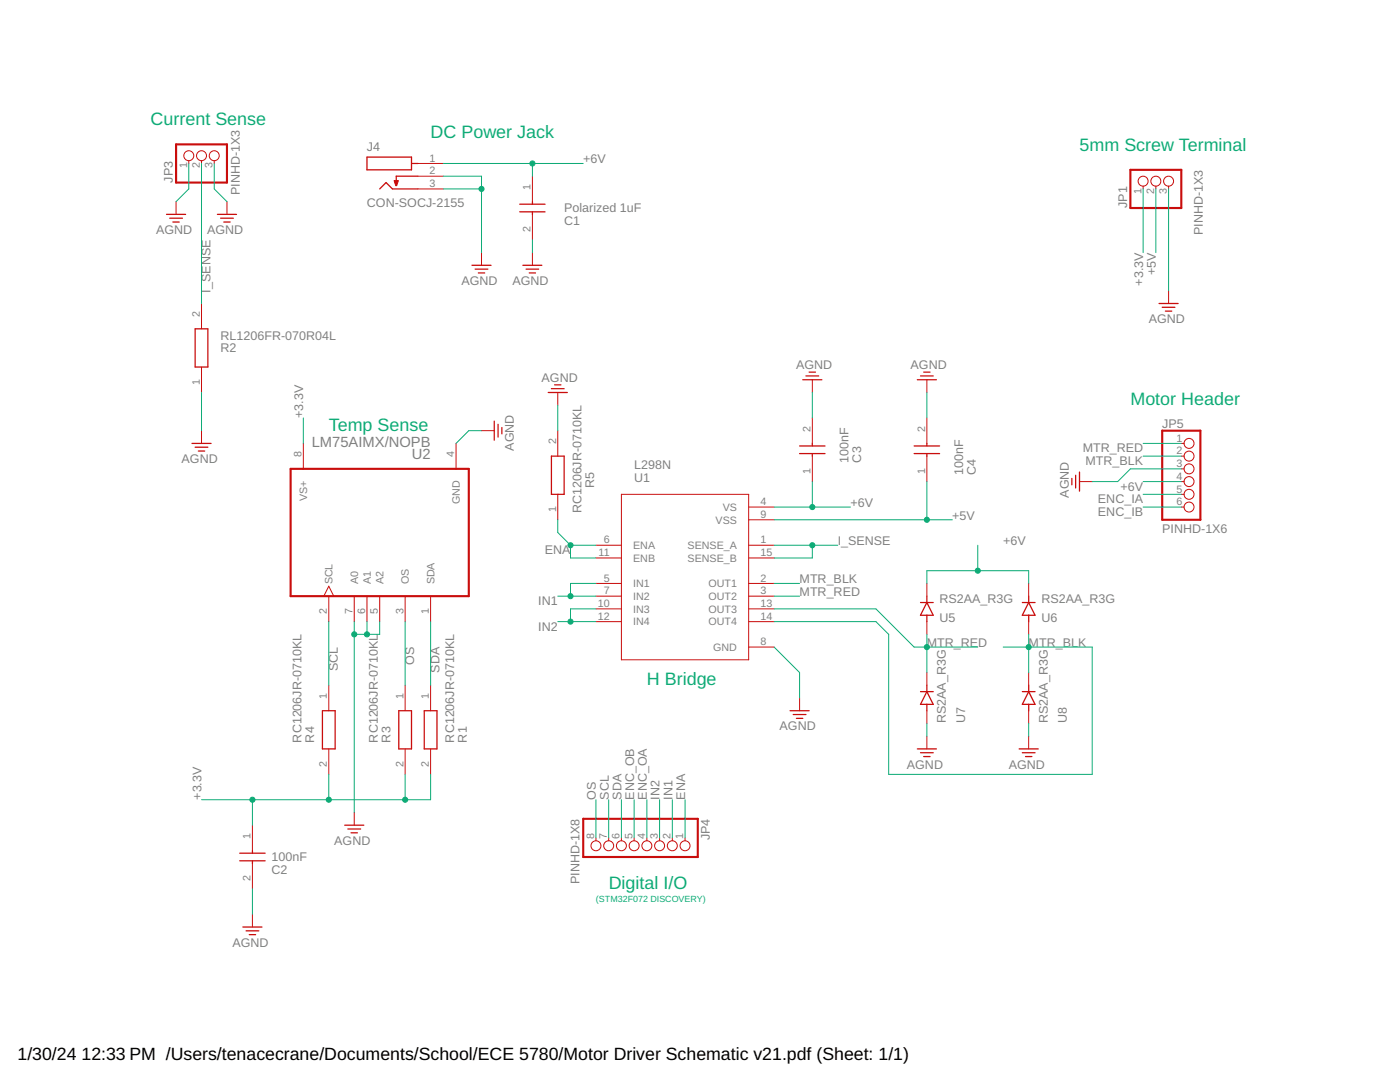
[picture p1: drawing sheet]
<svg xmlns="http://www.w3.org/2000/svg" width="279mm" height="216mm" viewBox="0 0 279 216" stroke-linecap="round" stroke-linejoin="round" font-family="sans-serif">
<g fill="none" stroke="#c90d0c" stroke-width=".25">
<path d="M73.2 31.3h8.9v2.6h-8.9zM75.8 37.7l1.2-1.3 1.3 1.3h5.1M82.1 32.6h1.3M83.4 35.2h-4.3v1.7M33.2 42.8h3.8M33.9 43.5h2.5M34.5 44.3h1.3M43.4 42.8h3.8M44 43.5h2.6M44.7 44.3h1.2M94.2 52.9h3.8M94.8 53.7h2.6"/>
<path d="M95.5 54.5h1.2M103.7 40.7h5.1M103.7 42.3h5.1M104.4 52.9h3.7M105 53.7h2.5M105.6 54.5h1.3M106.3 40.2v.5M106.3 42.3v.5M38.9 65.6h2.6v7.6h-2.6zM109.4 78.3h3.8M110 77.6h2.6M110.7 76.8h1.3"/>
<path d="M160.2 75.8h3.8M160.8 75h2.6M161.5 74.3h1.3M183.1 75.8h3.8M183.7 75h2.5M184.3 74.3h1.3M231.3 60.6h3.8M231.9 61.3h2.6M232.6 62.1h1.2M38.3 88.5h3.8M38.9 89.2h2.6M39.6 90h1.3"/>
<path d="M98.6 84v3.8M99.4 84.7v2.5M100.2 85.3v1.3M110 91h2.6v7.6h-2.6zM159.6 90.5h5.1M159.6 89h5.1M162.1 88.5v.5M162.1 90.5v.5M182.4 90.5h5.1M182.4 89h5.1M185 88.5v.5M185 90.5v.5"/>
<path d="M213.9 95.5v1.2M214.7 94.8v2.6M215.4 94.2v3.8M185 119v1.2M205.3 119v1.2M183.7 120.2h2.5M183.7 138h2.5M185 122.8v1.2M185 136.7v1.3M185 120.2l1.2 2.6h-2.5zM185 138l1.2 2.5h-2.5zM204 120.2h2.6"/>
<path d="M204 138h2.6M205.3 120.2l1.3 2.6h-2.6zM205.3 122.8v1.2M205.3 136.7v1.3M205.3 138l1.3 2.5h-2.6zM64.3 141.8h2.6v7.6h-2.6zM79.6 141.8h2.5v7.6h-2.5zM84.7 141.8h2.5v7.6h-2.5zM157.7 141.8h3.8M158.3 142.6h2.5M158.9 143.3h1.3M183.1 149.4h3.8"/>
<path d="M183.7 150.2h2.5M184.3 151h1.3M185 140.5v1.3M203.4 149.4h3.8M204 150.2h2.6M204.7 151h1.2M205.3 140.5v1.3M47.8 170.2h5.1M47.8 171.8h5.1M50.4 169.7v.5M50.4 171.8v.5M68.8 164.7h3.8"/>
<path d="M69.4 165.4h2.6M70.1 166.2h1.2M48.5 185h3.8M49.1 185.7h2.5M49.7 186.5h1.3"/>
</g>
<g fill="none" stroke="#c90d0c" stroke-width=".2">
<path d="M37.7 32v.6M40.2 32v.6M42.8 32v.6M83.4 35.2h5.1M83.4 37.7h5.1M83.4 32.6h5.1M106.3 35.2v5M228.1 37.1v.6M230.7 37.1v.6M233.2 37.1v.6M35.1 40.2v2.6M45.3 40.2v2.6"/>
<path d="M96.1 50.4v2.5M106.3 42.8v5.1M106.3 50.4v2.5M233.2 58v2.6M40.2 60.6v5M40.2 73.2v5.1M111.3 78.3v2.6M162.1 75.8v2.5M185 75.8v2.5M40.2 85.9v2.6M60.5 88.5v5.1M91 88.5v5.1"/>
<path d="M96.1 85.9h2.5M111.3 85.9v5.1M111.3 98.6v5.1M124 98.6h25.4v33.1h-25.4zM162.1 83.4v5.1M162.1 91v5.1M185 83.4v5.1M185 91v5.1M215.4 96.1h2.6M235.8 98.6h.5M235.8 88.5h.5M235.8 91h.5"/>
<path d="M235.8 93.6h.5M235.8 96.1h.5M64.6 119l1-2 1 2M65.6 119v5M70.7 119v5M73.2 119v5M75.8 119v5M80.9 119v5M85.9 119v5M118.9 108.8h5.1M118.9 116.4h5.1M118.9 111.3h5.1"/>
<path d="M118.9 119h5.1M149.4 108.8h5.1M149.4 116.4h5.1M149.4 101.2h5.1M149.4 103.7h5.1M149.4 111.3h5.1M149.4 119h5.1M185 116.4v2.6M205.3 116.4v2.6M235.8 101.2h.5M65.6 136.7v5.1M80.9 136.7v5.1"/>
<path d="M85.9 136.7v5.1M118.9 121.5h5.1M118.9 124h5.1M149.4 129.1h5.1M149.4 121.5h5.1M149.4 124h5.1M159.6 139.3v2.5M185 124v2.6M185 134.2v2.5M205.3 124v2.6M205.3 134.2v2.5M65.6 149.4v5.1"/>
<path d="M80.9 149.4v5.1M85.9 149.4v5.1M185 141.8v2.6M185 146.9v2.5M205.3 141.8v2.6M205.3 146.9v2.5M50.4 164.7v5M50.4 172.3v5.1M70.7 162.1v2.6M118.9 167.2v.6M121.5 167.2v.6M124 167.2v.6"/>
<path d="M126.6 167.2v.6M129.1 167.2v.6M131.6 167.2v.6M134.2 167.2v.6M136.7 167.2v.6M50.4 182.4v2.6"/>
<circle cx="37.7" cy="31.1" r=".99"/>
<circle cx="40.2" cy="31.1" r=".99"/>
<circle cx="42.8" cy="31.1" r=".99"/>
<circle cx="228.1" cy="36.2" r=".99"/>
<circle cx="230.7" cy="36.2" r=".99"/>
<circle cx="233.2" cy="36.2" r=".99"/>
<circle cx="237.3" cy="98.6" r=".99"/>
<circle cx="237.3" cy="93.6" r=".99"/>
<circle cx="237.3" cy="96.1" r=".99"/>
<circle cx="237.3" cy="91" r=".99"/>
<circle cx="237.3" cy="88.5" r=".99"/>
<circle cx="237.3" cy="101.2" r=".99"/>
<circle cx="118.9" cy="168.8" r=".99"/>
<circle cx="121.5" cy="168.8" r=".99"/>
<circle cx="124" cy="168.8" r=".99"/>
<circle cx="126.6" cy="168.8" r=".99"/>
<circle cx="129.1" cy="168.8" r=".99"/>
<circle cx="131.6" cy="168.8" r=".99"/>
<circle cx="134.2" cy="168.8" r=".99"/>
<circle cx="136.7" cy="168.8" r=".99"/>
</g>
<path d="M35.1 28.8h10.2v7.6h-10.2zM225.6 33.9h10.2v7.6h-10.2zM58 93.6h35.6v25.4h-35.6zM231.9 85.9h7.7v17.8h-7.7zM116.4 163.4h22.9v7.6h-22.9z" fill="none" stroke="#c90d0c" stroke-width=".42"/>
<path d="M78.6 36h.9l-.3 1.1h-.2z" fill-rule="evenodd" fill="#c90d0c" stroke="#c90d0c" stroke-width=".2"/>
<g fill="none" stroke="#0dab76" stroke-width=".2">
<path d="M37.7 32.6v5.1l-2.6 2.5M40.2 32.6v28M42.8 32.6v5.1l2.5 2.5M88.5 35.2h7.6v15.2M88.5 37.7h7.6M88.5 32.6h27.9M106.3 32.6v2.6M228.1 37.7v12.7M230.7 37.7v12.7M233.2 37.7v20.3M106.3 47.9v2.5M40.2 78.3v7.6"/>
<path d="M162.1 78.3v5.1M185 78.3v5.1M60.5 83.4v5.1M96.1 85.9h-2.5l-2.6 2.6M111.3 80.9v5M162.1 96.1v5.1M185 96.1v7.6M228.1 96.1h7.7M228.1 88.5h7.7M228.1 91h7.7M228.1 98.6h7.7M235.8 93.6h-10.2l-2.5 2.5h-5.1"/>
<path d="M111.3 103.7v2.6l2.6 2.5M111.3 119h7.6M113.9 108.8h5M113.9 108.8v2.5h5M118.9 116.4h-5v2.6M154.5 101.2h15.2M154.5 103.7h35.6M154.5 108.8h12.7M154.5 116.4h5.1M154.5 119h5.1M162.1 108.8v2.5h-7.6M185 116.4v-2.5h20.3v2.5"/>
<path d="M195.1 108.8v5.1M228.1 101.2h7.7M65.6 124v12.7M70.7 124v38.1M73.2 124v2.6M75.8 124v2.6h-5.1M80.9 124v12.7M85.9 124v12.7M111.3 124h7.6M118.9 121.5h-5v2.5M154.5 129.1l5.1 5.1v5.1M154.5 121.5h20.3l7.6 7.6h12.7"/>
<path d="M154.5 124h20.3l2.6 2.6v27.9h40.6v-25.4h-17.8M185 126.6v7.6M205.3 126.6v7.6M50.4 159.6v5.1M65.6 154.5v5.1M80.9 154.5v5.1M85.9 154.5v5.1h-45.7M118.9 159.6v7.6M121.5 159.6v7.6M124 159.6v7.6M126.6 159.6v7.6M129.1 159.6v7.6"/>
<path d="M131.6 159.6v7.6M134.2 159.6v7.6M136.7 159.6v7.6M185 144.4v2.5M205.3 144.4v2.5M50.4 177.4v5"/>
</g>
<g fill="#0dab76" stroke="#0dab76" stroke-width=".2">
<circle cx="96.1" cy="37.7" r=".51"/>
<circle cx="70.7" cy="126.6" r=".51"/>
<circle cx="73.2" cy="126.6" r=".51"/>
<circle cx="106.3" cy="32.6" r=".51"/>
<circle cx="162.1" cy="101.2" r=".51"/>
<circle cx="195.1" cy="113.9" r=".51"/>
<circle cx="185" cy="103.7" r=".51"/>
<circle cx="162.1" cy="108.8" r=".51"/>
<circle cx="113.9" cy="124" r=".51"/>
<circle cx="113.9" cy="119" r=".51"/>
<circle cx="113.9" cy="108.8" r=".51"/>
<circle cx="185" cy="129.1" r=".51"/>
<circle cx="205.3" cy="129.1" r=".51"/>
<circle cx="80.9" cy="159.6" r=".51"/>
<circle cx="65.6" cy="159.6" r=".51"/>
<circle cx="50.4" cy="159.6" r=".51"/>
</g>
<g font-size="3.6" fill="#0dab76">
<text x="30.1" y="25">Current Sense</text>
<text x="85.9" y="27.5">DC Power Jack</text>
<text x="215.4" y="30.1">5mm Screw Terminal</text>
<text x="225.6" y="80.9">Motor Header</text>
<text x="65.6" y="85.9">Temp Sense</text>
<text x="129.1" y="136.7">H Bridge</text>
<text x="121.5" y="177.4">Digital I/O</text>
</g>
<g font-size="3.5">
<text x="3.5" y="211.4">1/30/24</text>
<text x="16.3" y="211.4">12:33 PM /Users/tenacecrane/Documents/School/ECE 5780/Motor Driver Schematic v21.pdf (Sheet: 1/1)</text>
</g>
<g font-size="2.9" fill="#808080">
<text x="62.2" y="89.1">LM75AIMX/NOPB</text>
<text x="82.2" y="91.6">U2</text>
</g>
<g font-size="2.5" fill="#808080">
<text x="73.2" y="30.1">J4</text>
<text x="116.4" y="32.6">+6V</text>
<text x="34.5" y="36.4" transform="rotate(-90 34.5 36.4)">JP3</text>
<text x="47.8" y="39" transform="rotate(-90 47.8 39)">PINHD-1X3</text>
<text x="73.2" y="41.2">CON-SOCJ-2155</text>
<text x="225" y="41.5" transform="rotate(-90 225 41.5)">JP1</text>
<text x="31.2" y="46.7">AGND</text>
<text x="41.3" y="46.7">AGND</text>
<text x="112.6" y="42.4">Polarized 1uF</text>
<text x="112.6" y="44.9">C1</text>
<text x="240.1" y="46.9" transform="rotate(-90 240.1 46.9)">PINHD-1X3</text>
<text x="42" y="58.4" transform="rotate(-90 42 58.4)">I_SENSE</text>
<text x="92.1" y="56.9">AGND</text>
<text x="102.3" y="56.9">AGND</text>
<text x="228.1" y="57" transform="rotate(-90 228.1 57)">+3.3V</text>
<text x="230.7" y="54.9" transform="rotate(-90 230.7 54.9)">+5V</text>
<text x="229.2" y="64.5">AGND</text>
<text x="44" y="67.8">RL1206FR-070R04L</text>
<text x="44" y="70.3">R2</text>
<text x="108.1" y="76.2">AGND</text>
<text x="158.9" y="73.6">AGND</text>
<text x="181.7" y="73.6">AGND</text>
<text x="60.5" y="83.4" transform="rotate(-90 60.5 83.4)">+3.3V</text>
<text x="102.6" y="89.9" transform="rotate(-90 102.6 89.9)">AGND</text>
<text x="232" y="85.3">JP5</text>
<text x="36.2" y="92.4">AGND</text>
<text x="126.6" y="93.6">L298N</text>
<text x="169.4" y="92.3" transform="rotate(-90 169.4 92.3)">100nF</text>
<text x="171.9" y="92.3" transform="rotate(-90 171.9 92.3)">C3</text>
<text x="192.2" y="94.8" transform="rotate(-90 192.2 94.8)">100nF</text>
<text x="194.7" y="94.8" transform="rotate(-90 194.7 94.8)">C4</text>
<text x="216.1" y="90.3">MTR_RED</text>
<text x="216.6" y="92.8">MTR_BLK</text>
<text x="118.6" y="97.4" transform="rotate(-90 118.6 97.4)">R5</text>
<text x="126.6" y="96.1">U1</text>
<text x="169.7" y="101.2">+6V</text>
<text x="213.3" y="99.3" transform="rotate(-90 213.3 99.3)">AGND</text>
<text x="219.1" y="100.4">ENC_IA</text>
<text x="223.6" y="97.9">+6V</text>
<text x="116" y="102.4" transform="rotate(-90 116 102.4)">RC1206JR-0710KL</text>
<text x="190" y="103.7">+5V</text>
<text x="219.1" y="103">ENC_IB</text>
<text x="232" y="106.3">PINHD-1X6</text>
<text x="108.7" y="110.6">ENA</text>
<text x="167.2" y="108.8">I_SENSE</text>
<text x="200.2" y="108.8">+6V</text>
<text x="159.6" y="119">MTR_RED</text>
<text x="159.6" y="116.4">MTR_BLK</text>
<text x="107.4" y="125.8">IN2</text>
<text x="107.4" y="120.7">IN1</text>
<text x="187.5" y="120.2">RS2AA_R3G</text>
<text x="187.5" y="124">U5</text>
<text x="207.8" y="120.2">RS2AA_R3G</text>
<text x="207.8" y="124">U6</text>
<text x="185" y="129.1">MTR_RED</text>
<text x="205.3" y="129.1">MTR_BLK</text>
<text x="67.4" y="134" transform="rotate(-90 67.4 134)">SCL</text>
<text x="82.6" y="132.7" transform="rotate(-90 82.6 132.7)">OS</text>
<text x="87.7" y="134.3" transform="rotate(-90 87.7 134.3)">SDA</text>
<text x="60.2" y="148.2" transform="rotate(-90 60.2 148.2)">RC1206JR-0710KL</text>
<text x="62.7" y="148.2" transform="rotate(-90 62.7 148.2)">R4</text>
<text x="75.4" y="148.2" transform="rotate(-90 75.4 148.2)">RC1206JR-0710KL</text>
<text x="77.9" y="148.2" transform="rotate(-90 77.9 148.2)">R3</text>
<text x="90.6" y="148.2" transform="rotate(-90 90.6 148.2)">RC1206JR-0710KL</text>
<text x="93.2" y="148.2" transform="rotate(-90 93.2 148.2)">R1</text>
<text x="155.6" y="145.7">AGND</text>
<text x="188.8" y="144.3" transform="rotate(-90 188.8 144.3)">RS2AA_R3G</text>
<text x="192.6" y="144.3" transform="rotate(-90 192.6 144.3)">U7</text>
<text x="209.1" y="144.3" transform="rotate(-90 209.1 144.3)">RS2AA_R3G</text>
<text x="212.9" y="144.3" transform="rotate(-90 212.9 144.3)">U8</text>
<text x="181" y="153.4">AGND</text>
<text x="201.3" y="153.4">AGND</text>
<text x="40.2" y="159.6" transform="rotate(-90 40.2 159.6)">+3.3V</text>
<text x="118.9" y="159.6" transform="rotate(-90 118.9 159.6)">OS</text>
<text x="121.5" y="159.6" transform="rotate(-90 121.5 159.6)">SCL</text>
<text x="124" y="159.6" transform="rotate(-90 124 159.6)">SDA</text>
<text x="126.6" y="159.6" transform="rotate(-90 126.6 159.6)">ENC_OB</text>
<text x="129.1" y="159.6" transform="rotate(-90 129.1 159.6)">ENC_OA</text>
<text x="131.6" y="159.6" transform="rotate(-90 131.6 159.6)">IN2</text>
<text x="134.2" y="159.6" transform="rotate(-90 134.2 159.6)">IN1</text>
<text x="136.7" y="159.6" transform="rotate(-90 136.7 159.6)">ENA</text>
<text x="141.7" y="167.7" transform="rotate(-90 141.7 167.7)">JP4</text>
<text x="54.2" y="171.9">100nF</text>
<text x="66.7" y="168.6">AGND</text>
<text x="54.2" y="174.4">C2</text>
<text x="115.6" y="176.4" transform="rotate(-90 115.6 176.4)">PINHD-1X8</text>
<text x="46.4" y="188.9">AGND</text>
</g>
<g font-size="2.1" fill="#808080">
<text x="37.3" y="33.6" transform="rotate(-90 37.3 33.6)">1</text>
<text x="39.9" y="33.6" transform="rotate(-90 39.9 33.6)">2</text>
<text x="42.4" y="33.6" transform="rotate(-90 42.4 33.6)">3</text>
<text x="85.7" y="34.8">2</text>
<text x="85.7" y="32.3">1</text>
<text x="85.7" y="37.3">3</text>
<text x="105.9" y="37.9" transform="rotate(-90 105.9 37.9)">1</text>
<text x="227.8" y="38.7" transform="rotate(-90 227.8 38.7)">1</text>
<text x="230.3" y="38.7" transform="rotate(-90 230.3 38.7)">2</text>
<text x="232.9" y="38.7" transform="rotate(-90 232.9 38.7)">3</text>
<text x="105.9" y="46.3" transform="rotate(-90 105.9 46.3)">2</text>
<text x="39.9" y="63.3" transform="rotate(-90 39.9 63.3)">2</text>
<text x="39.9" y="76.8" transform="rotate(-90 39.9 76.8)">1</text>
<text x="111" y="88.7" transform="rotate(-90 111 88.7)">2</text>
<text x="161.8" y="86.1" transform="rotate(-90 161.8 86.1)">2</text>
<text x="184.6" y="86.1" transform="rotate(-90 184.6 86.1)">2</text>
<text x="234.8" y="88.1">1</text>
<text x="60.2" y="91.2" transform="rotate(-90 60.2 91.2)">8</text>
<text x="90.7" y="91.2" transform="rotate(-90 90.7 91.2)">4</text>
<text x="161.8" y="94.5" transform="rotate(-90 161.8 94.5)">1</text>
<text x="184.6" y="94.5" transform="rotate(-90 184.6 94.5)">1</text>
<text x="234.8" y="90.7">2</text>
<text x="234.8" y="93.2">3</text>
<text x="234.8" y="95.7">4</text>
<text x="61.3" y="100" transform="rotate(-90 61.3 100)">VS+</text>
<text x="91.8" y="100.6" transform="rotate(-90 91.8 100.6)">GND</text>
<text x="144.2" y="101.9">VS</text>
<text x="151.8" y="100.8">4</text>
<text x="234.8" y="98.3">5</text>
<text x="234.8" y="100.8">6</text>
<text x="111" y="102.2" transform="rotate(-90 111 102.2)">1</text>
<text x="142.8" y="104.5">VSS</text>
<text x="151.8" y="103.4">9</text>
<text x="119.5" y="111">11</text>
<text x="120.5" y="108.4">6</text>
<text x="126.4" y="109.6">ENA</text>
<text x="126.4" y="112.1">ENB</text>
<text x="137.2" y="109.6">SENSE_A</text>
<text x="137.2" y="112.1">SENSE_B</text>
<text x="151.8" y="108.4">1</text>
<text x="151.8" y="111">15</text>
<text x="66.4" y="116.6" transform="rotate(-90 66.4 116.6)">SCL</text>
<text x="71.5" y="116.6" transform="rotate(-90 71.5 116.6)">A0</text>
<text x="74" y="116.6" transform="rotate(-90 74 116.6)">A1</text>
<text x="76.5" y="116.6" transform="rotate(-90 76.5 116.6)">A2</text>
<text x="81.6" y="116.6" transform="rotate(-90 81.6 116.6)">OS</text>
<text x="86.7" y="116.6" transform="rotate(-90 86.7 116.6)">SDA</text>
<text x="120.5" y="116.1">5</text>
<text x="120.5" y="118.6">7</text>
<text x="126.4" y="117.2">IN1</text>
<text x="126.4" y="119.7">IN2</text>
<text x="141.4" y="117.2">OUT1</text>
<text x="141.4" y="119.7">OUT2</text>
<text x="151.8" y="116.1">2</text>
<text x="151.8" y="118.6">3</text>
<text x="65.3" y="122.5" transform="rotate(-90 65.3 122.5)">2</text>
<text x="70.3" y="122.5" transform="rotate(-90 70.3 122.5)">7</text>
<text x="72.9" y="122.5" transform="rotate(-90 72.9 122.5)">6</text>
<text x="75.4" y="122.5" transform="rotate(-90 75.4 122.5)">5</text>
<text x="80.5" y="122.5" transform="rotate(-90 80.5 122.5)">3</text>
<text x="85.6" y="122.5" transform="rotate(-90 85.6 122.5)">1</text>
<text x="119.3" y="121.1">10</text>
<text x="119.3" y="123.7">12</text>
<text x="126.4" y="122.3">IN3</text>
<text x="126.4" y="124.8">IN4</text>
<text x="141.4" y="122.3">OUT3</text>
<text x="141.4" y="124.8">OUT4</text>
<text x="151.8" y="121.1">13</text>
<text x="151.8" y="123.7">14</text>
<text x="142.3" y="129.9">GND</text>
<text x="151.8" y="128.8">8</text>
<text x="65.3" y="139.5" transform="rotate(-90 65.3 139.5)">1</text>
<text x="80.5" y="139.5" transform="rotate(-90 80.5 139.5)">1</text>
<text x="85.6" y="139.5" transform="rotate(-90 85.6 139.5)">1</text>
<text x="65.3" y="152.9" transform="rotate(-90 65.3 152.9)">2</text>
<text x="80.5" y="152.9" transform="rotate(-90 80.5 152.9)">2</text>
<text x="85.6" y="152.9" transform="rotate(-90 85.6 152.9)">2</text>
<text x="50" y="167.4" transform="rotate(-90 50 167.4)">1</text>
<text x="118.6" y="167.4" transform="rotate(-90 118.6 167.4)">8</text>
<text x="121.1" y="167.4" transform="rotate(-90 121.1 167.4)">7</text>
<text x="123.7" y="167.4" transform="rotate(-90 123.7 167.4)">6</text>
<text x="126.2" y="167.4" transform="rotate(-90 126.2 167.4)">5</text>
<text x="128.7" y="167.4" transform="rotate(-90 128.7 167.4)">4</text>
<text x="131.3" y="167.4" transform="rotate(-90 131.3 167.4)">3</text>
<text x="133.8" y="167.4" transform="rotate(-90 133.8 167.4)">2</text>
<text x="136.4" y="167.4" transform="rotate(-90 136.4 167.4)">1</text>
<text x="50" y="175.8" transform="rotate(-90 50 175.8)">2</text>
</g>
<text font-size="1.8" fill="#0dab76" x="118.9" y="179.9">(STM32F072 DISCOVERY)</text>
</svg>
